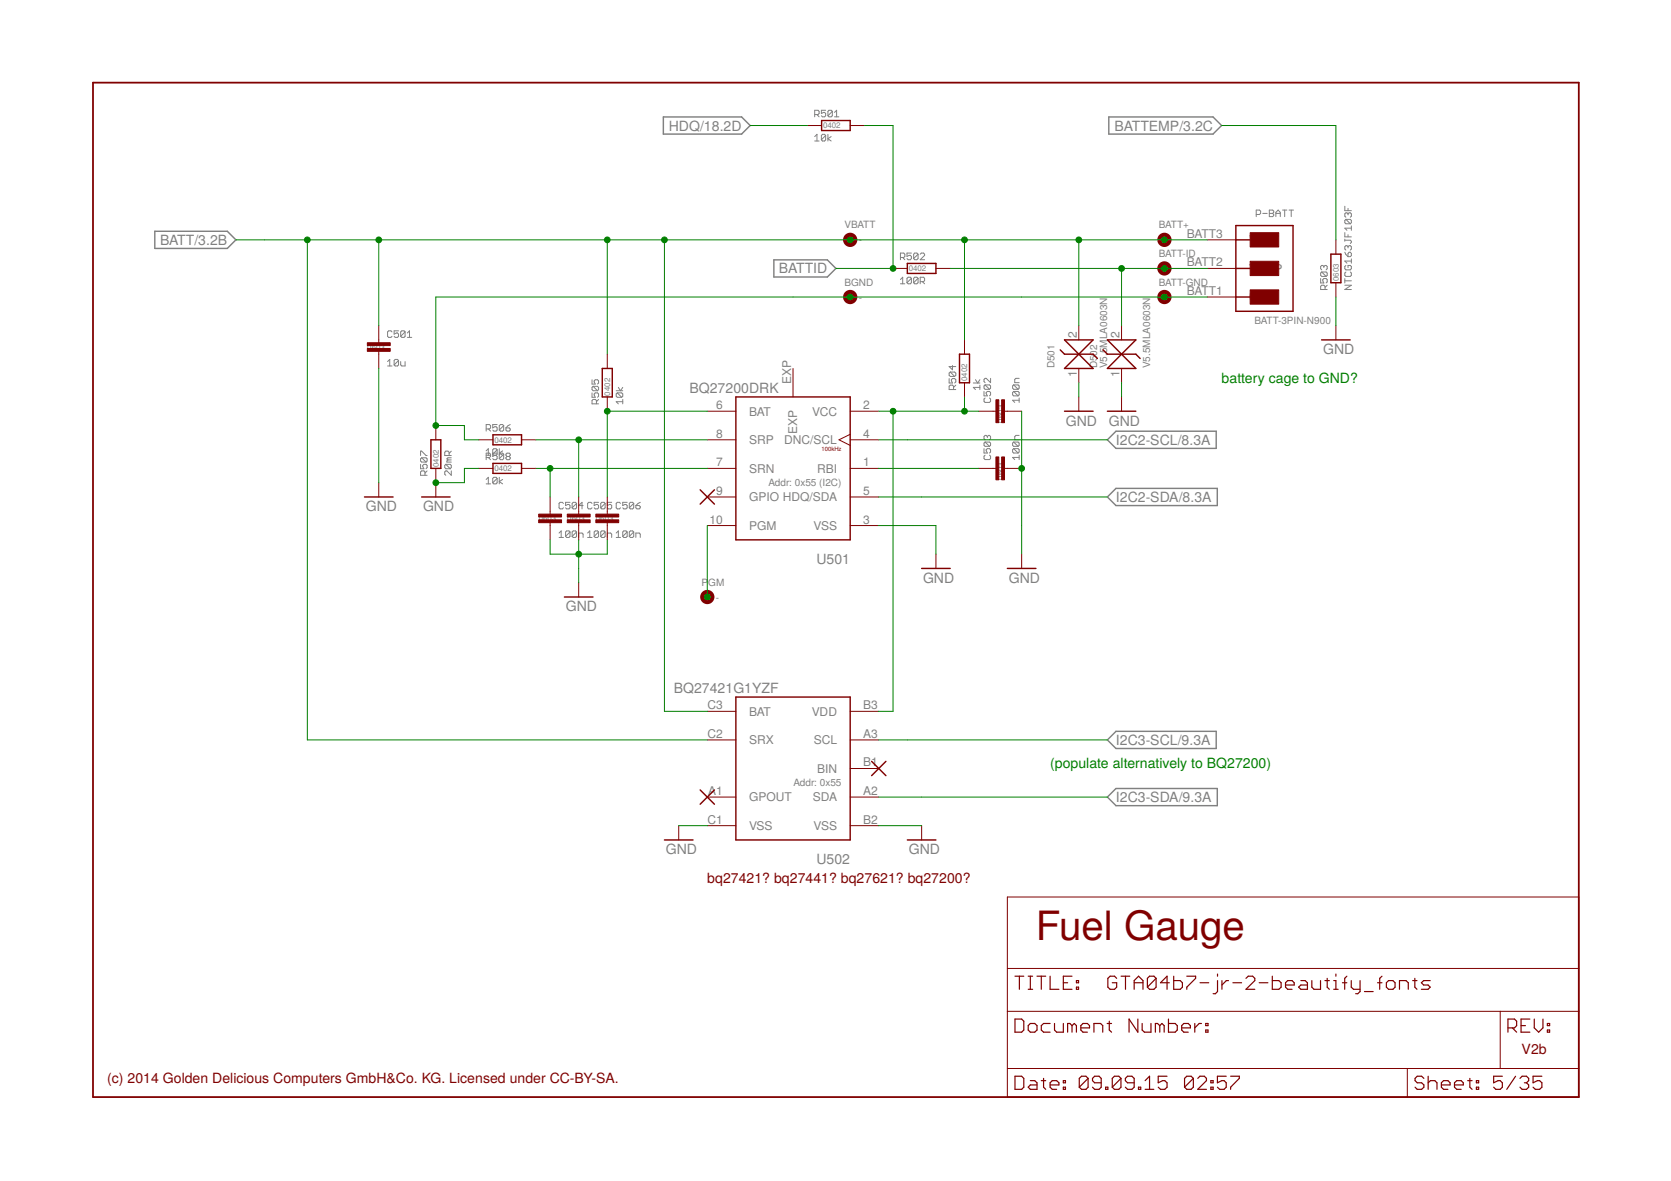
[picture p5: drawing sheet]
<svg xmlns="http://www.w3.org/2000/svg" width="297mm" height="210mm" viewBox="0 0 297 210" stroke-linecap="round" stroke-linejoin="round" font-family="sans-serif">
<g fill="none" stroke="#808080" stroke-width=".18">
<path d="M146.8 19.6h-.8v.6l.4-.2 .4 .2v.4l-.2 .2h-.4l-.2-.2M148 19.8l-.3-.2h-.3l-.2 .2v.8M148 19.8v.8l-.3 .2h-.3l-.2-.2M148 19.8l-.8 .8M148.3 20l.4-.4v1.2M144.8 24.3l.4-.4v1.2M144.8 25.1h.8M144.8 20.4h.6l.2-.2v-.4l-.2-.2h-.6v1.2M145.2 20.4l.4 .4M146.8 24.1v.7l-.2 .3h-.4l-.2-.3M146.8 24.1l-.2-.2h-.4l-.2 .2v.7M146.8 24.1l-.8 .7"/>
<path d="M147.2 23.9v1.2M147.7 24.3l-.5 .4 .5 .4M148.3 20.8h.8M223.3 38.1h.6l.2-.2v-.4l-.2-.2h-.6v1.2M224.5 37.9h.8M225.6 37.3h.6l.2 .2v.2l-.2 .2 .2 .4-.2 .2h-.6zM225.6 37.9h.6M226.8 37.9h.8M226.8 38.5v-.8l.4-.4 .4 .4v.8M228 37.3h.7M228.4 37.3v1.2M229.2 37.3h.7"/>
<path d="M229.5 37.3v1.2M239.1 36.7v.7h1.1M239.2 39l-.1 .2v.4l.1 .2h.8M239.2 39h.8l.2 .2v.4l-.2 .2M239.2 39l.8 .8M239.6 38l-.2-.2-.3 .2v.4l.1 .2M239.6 38l.2-.2h.2l.2 .2v.4l-.2 .2M239.6 37v.4M239.6 38v.2M69.7 59l-.2-.2h-.4l-.2 .2v.8l.2 .2h.4l.2-.2M70.8 58.8h-.7v.6l.4-.2h.2l.1 .2v.4l-.1 .2h-.4l-.2-.2M72 59l-.2-.2h-.4l-.2 .2v.8"/>
<path d="M72 59v.8l-.2 .2h-.4l-.2-.2M72 59l-.8 .8M72.4 60h.8M72.4 59.2l.4-.4v1.2M160.1 49.7l.4-.4v1.1M160.1 50.4h.7M160.1 45.8h.6l.1-.2v-.4l-.1-.2h-.6v1.2M160.5 45.8l.3 .4M162 49.5l-.2-.2h-.4l-.2 .2v.7M162 49.5v.7l-.2 .2h-.4l-.2-.2M162 45h-.8v.6l.4-.2 .4 .2v.4l-.2 .2h-.4l-.2-.2M162 49.5l-.8 .7"/>
<path d="M163.2 49.5v.7l-.2 .2h-.4l-.2-.2M163.2 49.5l-.2-.2h-.4l-.2 .2v.7M163.2 45.2l-.2-.2h-.4l-.2 .2v.8M163.2 45.2v.8l-.2 .2h-.4l-.2-.2M163.2 49.5l-.8 .7M163.2 45.2l-.8 .8M163.6 45.2l.2-.2h.4l.2 .2v.2l-.8 .8h.8M163.6 50.1h.6l.2-.2v-.4l-.2-.2h-.6v1.1M164 50.1l.4 .3M234.8 49.5v.8h.5l-.2-.4v-.2l.2-.2h.4l.2 .2v.4l-.2 .2M234.9 48.3l-.1 .2v.4l.1 .2h.8M234.9 48.3h.8l.2 .2v.4l-.2 .2"/>
<path d="M234.9 48.3l.8 .8M235.3 47.4l-.2-.2-.3 .2v.4l.1 .2M235.3 47.4l.2-.2 .4 .2v.4l-.2 .2M235.3 47.4v.2M235.5 51.5v-.6l-.2-.2h-.4l-.1 .2v.6h1.1M235.9 50.7l-.4 .4M239.1 50.7h1.1l-1.1 .8h1.1M239.1 49.9h1.1M239.1 41.3v.8h1.1M239.1 42.5v.4M239.1 49.5v.8M239.1 42.7h.9l.2 .2-.2 .4"/>
<path d="M239.1 44.8l.5 .8M239.2 47.2l-.1 .2v.4l.1 .2h.8l.2-.2v-.4l-.2-.2h-.4v.4M239.2 48.3l-.1 .2v.4l.1 .2h.8l.2-.2v-.4l-.2-.2M239.6 43.9l-.2-.2-.3 .2v.4l.1 .1M239.6 43.9l.2-.2h.2l.2 .2v.4l-.2 .1M239.6 41.7v.4M239.6 43.9v.2M239.8 44.8h.2l.2 .2v.4l-.2 .2h-.4v-.6zM240.2 40.2v.7M240.2 46v.8M240.2 46.4h-1.1l.3 .4M240.2 40.6h-1.1l.3 .3"/>
<path d="M68.9 64.3l.4-.4v1.1M68.9 65h.8M70.8 64.1v.8l-.1 .1h-.4l-.2-.1M70.8 64.1l-.1-.2h-.4l-.2 .2v.8M70.8 64.1l-.7 .8M71.2 64.3v.6l.2 .1h.6v-.7M86.4 76.2h.6l.2-.1v-.5l-.2-.1h-.6v1.1M86.8 76.2l.4 .4M88.4 79.9l-.8 .8 .2 .2h.4M88.4 75.5h-.8v.6l.4-.3h.2l.2 .3v.3l-.2 .2h-.4l-.2-.2M88.4 79.9l-.2-.1h-.4l-.2 .1v1.2l.4-.2M88.4 79.9v.8l-.2 .2"/>
<path d="M88.8 79.8v1.7M89.5 75.6l-.2-.1h-.3l-.2 .1v.8M89.5 75.6v.8l-.2 .2h-.3l-.2-.2M89.5 75.6l-.7 .8M89.9 76.1h.6l.2 .3-.2 .2h-.4l-.2-.2zM90.7 75.5l-.8 .6M105.2 69.8v.8h.6l-.2-.4 .2-.4h.4l.2 .2v.4l-.2 .2M105.2 67.5v.8h.6l-.2-.4 .2-.4h.4l.2 .2v.4l-.2 .2M105.4 68.7l-.2 .2v.3l.2 .2h.8M105.4 68.7h.8l.2 .2v.3l-.2 .2M105.4 68.7l.8 .7M106 71.8v-.6l-.2-.2h-.4l-.2 .2v.6h1.2"/>
<path d="M106.4 71l-.4 .4M109.5 69.4h1.2M109.7 69.8h.8l.2 .2v.4l-.2 .2M109.7 69.8l-.2 .2v.4l.2 .2h.8M109.7 69.8l.8 .8M109.9 68.9l.4 .5 .4-.5M110.7 71.4h-1.2l.4 .4M110.7 71v.8M168.7 67.3v.8h.6l-.2-.4 .2-.4h.4l.2 .2v.4l-.2 .2M168.9 66.1l-.2 .2v.4l.2 .2h.8M168.9 66.1h.8l.2 .2v.4l-.2 .2M168.9 66.1l.8 .8"/>
<path d="M169.3 65v.7l-.6-.5h1.2M169.5 69.2v-.6l-.2-.1h-.4l-.2 .1v.6h1.2M169.9 68.5l-.4 .4M173 68.1h1.2M173.4 67.5l.4 .6 .4-.6M174.2 68.9h-1.2l.4 .3M174.2 68.5v.7M174.9 69.6v.8h.6l-.2-.4v-.2l.2-.2h.4l.2 .2v.4l-.2 .2M174.9 79.7v.8h.6l-.2-.4v-.2l.2-.2h.4l.2 .2v.4l-.2 .2M175.1 68.4l-.2 .2v.4l.2 .2h.8M175.1 68.4h.8l.2 .2v.4l-.2 .2M175.1 78.6l-.2 .2v.3l.2 .2h.8"/>
<path d="M175.1 78.6h.8l.2 .2v.3l-.2 .2M175.1 70.7l-.2 .2v.4l.2 .2h.8l.2-.2v-.4l-.2-.2M175.1 68.4l.8 .8M175.1 78.6l.8 .7M175.5 77.6l-.2-.2h-.2l-.2 .2v.4l.2 .2M175.5 77.6l.2-.2h.2l.2 .2v.4l-.2 .2M175.5 77.6v.2M176.1 67.2v.8l-.8-.8-.4 .2v.4l.2 .2M180.2 68.4h.8l.2 .2v.4l-.2 .2M180.2 69.6h.8l.2 .2v.4l-.2 .2M180.2 78.6h.8l.2 .2v.3l-.2 .2M180.2 79.7h.8l.2 .2v.4l-.2 .2"/>
<path d="M180.2 69.6l-.2 .2v.4l.2 .2h.8M180.2 68.4l-.2 .2v.4l.2 .2h.8M180.2 78.6l-.2 .2v.3l.2 .2h.8M180.2 79.7l-.2 .2v.4l.2 .2h.8M180.2 69.6l.8 .8M180.2 68.4l.8 .8M180.2 79.7l.8 .8M180.2 78.6l.8 .7M181.2 71.1h-1.2l.4 .4M181.2 70.7v.8M181.2 67.2h-.6l-.2 .2v.6h.8M181.2 77.4h-.6l-.2 .2v.6h.8"/>
<path d="M74.8 81v-.8h.2l.7 .8h.2M74.8 82.5v.8h.6l-.3-.4v-.2l.3-.2h.3l.2 .2v.4l-.2 .2M75 81.4l-.2 .2v.3l.2 .2h.7M75 81.4h.7l.2 .2v.3l-.2 .2M75 81.4l.7 .7M75.5 84.5v-.6l-.1-.2h-.4l-.2 .2v.6h1.1M75.9 83.7l-.4 .4M79.2 82.5h.8l.2 .2v.4l-.2 .2M79.2 82.5l-.1 .2v.4l.1 .2h.8M79.2 82.5l.8 .8M79.6 81.7l-.2 .4h.8M79.6 81.7h.6"/>
<path d="M79.8 81v-.6l-.2-.2h-.4l-.1 .2v.6h1.1M80.2 83.7v.8l-.8-.8-.3 .2v.4l.1 .2M80.2 81.4h-.6l-.2 .2 .2 .1M80.2 80.2l-.4 .4M86.4 80.1l.4-.3v1.1M86.4 85.2l.4-.4v1.2M86.4 80.9h.8M86.4 86h.8M86.4 81.3h.6l.2-.2v-.4l-.2-.2h-.6v1.2M86.8 81.3l.4 .4M87.6 80.5h.8M88.2 80.9l.2 .2v.4l-.2 .2h-.4l-.2-.2"/>
<path d="M88.4 85l-.2-.2h-.4l-.2 .2v.8M88.4 85v.8l-.2 .2h-.4l-.2-.2M88.4 85l-.8 .8M88.8 84.8v1.2M88.8 80.7l.2-.2h.3l.2 .2M89.3 80.1l-.5 .4 .5 .4M89.3 85.2l-.5 .4 .5 .4M89.5 80.7v.8l-.2 .2h-.3l-.2-.2M89.5 80.7l-.7 .8M90.1 81.1l-.2 .2 .2 .4h.4l.2-.2-.2-.4M90.1 81.1l-.2-.2 .2-.4h.4l.2 .2-.2 .4M90.1 81.1h.4"/>
<path d="M99.4 94.7l.4-.3v1.1M99.4 95.5h.8M100.2 89.5l-.3-.2h-.3l-.2 .2v.8l.2 .1h.3l.3-.1M101.3 94.6v.7l-.2 .2h-.4l-.2-.2M101.3 89.3h-.8v.6l.4-.2h.2l.2 .2v.4l-.2 .1h-.4l-.2-.1M101.3 94.6l-.2-.2h-.4l-.2 .2v.7M101.3 94.6l-.8 .7M102.5 94.6v.7l-.2 .2h-.4l-.2-.2M102.5 94.6l-.2-.2h-.4l-.2 .2v.7M102.5 89.5l-.2-.2h-.4l-.2 .2v.8M102.5 89.5v.8l-.2 .1h-.4l-.2-.1M102.5 94.6l-.8 .7"/>
<path d="M102.5 89.5l-.8 .8M102.9 95.5v-.8h.6l.2 .2v.6M103.7 89.9h-.8l.6-.6v1.1M104.5 95.5h.7M104.5 94.7l.3-.3v1.1M105.2 89.5l-.2-.2h-.4l-.1 .2v.8l.1 .1h.4l.2-.1M106.4 94.6v.7l-.2 .2h-.4l-.2-.2M106.4 94.6l-.2-.2h-.4l-.2 .2v.7M106.4 89.3h-.8v.6l.4-.2h.2l.2 .2v.4l-.2 .1h-.4l-.2-.1M106.4 94.6l-.8 .7M107.6 94.6v.7l-.2 .2h-.4l-.2-.2M107.6 94.6l-.2-.2h-.4l-.2 .2v.7"/>
<path d="M107.6 89.5l-.2-.2h-.4l-.2 .2v.8M107.6 89.5v.8l-.2 .1h-.4l-.2-.1M107.6 89.5l-.8 .8M107.6 94.6l-.8 .7M107.9 95.5v-.8h.6l.2 .2v.6M108.7 89.3h-.8v.6l.5-.2 .3 .2v.4l-.2 .1h-.3l-.3-.1M109.5 95.5h.8M109.5 94.7l.4-.3v1.1M110.3 89.5l-.2-.2h-.4l-.2 .2v.8l.2 .1h.4l.2-.1M111.5 89.3h-.8v.6l.4-.2 .4 .2v.4l-.2 .1h-.4l-.2-.1M111.5 94.6l-.2-.2h-.4l-.2 .2v.7M111.5 94.6v.7l-.2 .2h-.4l-.2-.2"/>
<path d="M111.5 94.6l-.8 .7M112.6 94.6v.7l-.1 .2h-.4l-.2-.2M112.6 94.6l-.1-.2h-.4l-.2 .2v.7M112.6 89.5l-.1-.2h-.4l-.2 .2v.8M112.6 89.5v.8l-.1 .1h-.4l-.2-.1M112.6 89.5l-.7 .8M112.6 94.6l-.7 .7M113 95.5v-.8h.6l.2 .2v.6M113 89.9h.6l.2 .1v.3l-.2 .1h-.4l-.2-.1zM113.8 89.3l-.8 .6M175.1 80.9l-.2 .2v.4l.2 .2h.8l.2-.2v-.4l-.2-.2M181.2 80.9v.8"/>
<path d="M181.2 81.3h-1.2l.4 .4"/>
</g>
<path d="M117.9 20.8h13.9l1.5 1.5-1.5 1.5h-13.9zM197.1 20.8h18.5l1.5 1.5-1.5 1.5h-18.5zM27.5 41.1h12.9l1.5 1.5-1.5 1.6h-12.9zM137.6 46.2h9.5l1.5 1.5-1.5 1.5h-9.5zM196.8 78.2l1.6-1.6h17.8v3.1h-17.8zM196.8 88.3l1.6-1.5h18v3.1h-18zM196.8 131.5l1.6-1.5h17.8v3h-17.8zM196.8 141.7l1.6-1.6h18v3.1h-18z" fill="none" stroke="#808080" stroke-width=".25"/>
<path d="M16.5 14.7h264.1v180.3h-264.1z" fill="none" stroke="#800000" stroke-width=".32"/>
<g fill="none" stroke="#800000" stroke-width=".18">
<path d="M143.5 22.3h2.5M151.1 22.3h2.6M67.3 57.9v3M158.7 47.7h2.6M166.4 47.7h2.5M191.8 57.9v2.5M199.4 57.9v2.5M214.6 42.6h5.1M214.6 47.7h5.1M214.6 52.8h5.1M237.5 42.6v2.6M237.5 50.2v2.6"/>
<path d="M237.5 57.9v2.5M67.3 62.4v3.1M77.5 75.6v2.6M85.1 78.2h2.5M92.7 78.2h2.5M107.9 62.9v2.6M107.9 70.5v2.6M125.7 73.1h5.1M125.7 78.2h5.1M141 65.5v5M151.1 73.1h5.1M151.1 78.2h5.1"/>
<path d="M151.1 77.2l-2 1 2 1M171.4 60.4v2.5M171.4 68v2.5M174 73.1h3M178.6 73.1h3M191.8 65.5v2.5M191.8 70.5v2.6M199.4 65.5v2.5M199.4 70.5v2.6M67.3 85.8v2.5M77.5 83.2v5.1M85.1 83.2h2.5"/>
<path d="M92.7 83.2h2.5M97.8 88.3v3.1M97.8 92.9v3M102.9 88.3v3.1M102.9 92.9v3M107.9 88.3v3.1M107.9 92.9v3M125.7 83.2h5.1M125.7 88.3h5.1M125.7 93.4h5.1M151.1 83.2h5.1M151.1 88.3h5.1"/>
<path d="M151.1 93.4h5.1M166.4 98.5v2.5M174 83.2h3M178.6 83.2h3M181.6 98.5v2.5M102.9 103.6v2.5M125.7 126.4h5.1M125.7 131.5h5.1M151.1 126.4h5.1M151.1 131.5h5.1M151.1 136.6h5.1M120.6 146.7v2.6"/>
<path d="M125.7 141.7h5.1M125.7 146.7h5.1M151.1 141.7h5.1M151.1 146.7h5.1M163.8 146.7v2.6M179.1 159.4h101.5v35.6h-101.5zM179.1 179.7h101.5M179.1 172.1h101.5M266.7 179.7v10.2M179.1 189.9h101.5M250.2 189.9v5.1"/>
</g>
<g fill="none" stroke="#800000" stroke-width=".21">
<path d="M180.4 173.5h1.6M181.2 173.5v2.3M182.8 173.5h.8M182.8 175.8h.8M183.2 173.5v2.3M184.3 173.5h1.6M185.1 173.5v2.3M186.7 173.5v2.3h1.5M189 174.7h.8M190.6 173.5h-1.6v2.3h1.6M191.3 175.5h.4v.3h-.4zM191.3 174.3h.4v.4h-.4z"/>
<path d="M198.5 173.9l-.4-.4h-.8l-.4 .4v1.6l.4 .3h.8l.4-.3v-.8h-.8M199.3 173.5h1.5M200.1 173.5v2.3M201.6 175.8v-1.5l.8-.8 .8 .8v1.5M201.6 174.7h1.6M205.5 173.9l-.4-.4h-.8l-.3 .4v1.6M205.5 173.9v1.6l-.4 .3h-.8l-.3-.3M205.5 173.9l-1.5 1.6M207.9 174.7h-1.6l1.2-1.2v2.3M208.6 173.5v2.3h1.2l.4-.3v-.8l-.4-.4h-1.2M211 173.5h1.5v.4l-1.5 1.6v.3M213.3 174.7h1.6"/>
<path d="M216.4 173.1v.4M216.4 174.3v1.9l-.4 .4h-.4M217.2 174.3v1.5M218.4 174.3h-.4l-.8 .8M219.2 174.7h1.5M221.5 173.9l.4-.4h.8l.4 .4v.4l-1.6 1.5h1.6M223.8 174.7h1.6M226.2 173.5v2.3h1.1l.4-.3v-.8l-.4-.4h-1.1M228.5 175.1h1.6v-.4l-.4-.4h-.8l-.4 .4v.8l.4 .3h.8M231.2 174.3h.8l.4 .4v1.1h-1.2l-.4-.3 .4-.4h1.2M233.2 174.3v1.2l.4 .3h1.1v-1.5M235.5 174.3h.8"/>
<path d="M235.9 173.9v1.6l.4 .3M237.1 175.8h.8M237.1 174.3h.4v1.5M237.5 173.1v.4M238.6 174.7h.8M239.4 173.5l-.4 .4v1.9M240.2 174.3v1.2l.4 .3h1.2M241.8 174.3v1.9l-.4 .4h-.4M242.5 176.2h1.6M244.9 174.7h.8M245.7 173.5l-.4 .4v1.9M246.4 174.7l.4-.4h.8l.4 .4v.8l-.4 .3h-.8l-.4-.3z"/>
<path d="M248.8 175.8v-1.5h1.1l.4 .4v1.1M251.1 174.3h.8M251.5 173.9v1.6l.4 .3M254.2 174.3h-1.1l-.4 .4 .4 .4h.8l.3 .4-.3 .3h-1.2M180.4 181.1h1.2l.4 .4v1.6l-.4 .4h-1.2zM180.4 191.3h1.2l.4 .4v1.5l-.4 .4h-1.2zM182.8 182.3l.4-.4h.7l.4 .4v.8l-.4 .4h-.7l-.4-.4zM183.2 192.1h.7l.4 .3v1.2h-1.1l-.4-.4 .4-.4h1.1M185.1 192.1h.8M185.5 191.7v1.5l.4 .4M186.7 192.8h1.5v-.4l-.4-.3h-.8l-.3 .3v.8l.3 .4h.8M186.7 181.9h-1.2l-.4 .4v.8l.4 .4h1.2"/>
<path d="M187.5 181.9v1.2l.3 .4h1.2v-1.6M189 193.2h.4v.4h-.4zM189 192.1h.4v.3h-.4zM190.6 182.3l-.4-.4h-.4v1.6M190.6 182.3l.4-.4 .3 .4v1.2M190.6 182.3v1.2M192.1 182.7h1.6v-.4l-.4-.4h-.8l-.4 .4v.8l.4 .4h.8M193.4 191.7v1.5l-.4 .4h-.7l-.4-.4M193.4 191.7l-.4-.4h-.7l-.4 .4v1.5M193.4 191.7l-1.5 1.5M194.5 183.5v-1.6h1.1l.4 .4v1.2M195.7 192.4h-1.1l-.4-.3v-.4l.4-.4h.8l.3 .4v1.5l-.3 .4h-.8l-.4-.4"/>
<path d="M196.5 193.2h.4v.4h-.4zM196.8 181.9h.8M197.2 181.5v1.6l.4 .4M199.3 191.7v1.5l-.4 .4h-.8l-.4-.4M199.3 191.7l-.4-.4h-.8l-.4 .4v1.5M199.3 191.7l-1.6 1.5M201.6 192.4h-1.2l-.4-.3v-.4l.4-.4h.8l.4 .4v1.5l-.4 .4h-.8l-.4-.4M202.3 181.1v2.4l-1.6-2.4v2.4M202.4 193.2h.4v.4h-.4zM203 181.9v1.2l.4 .4h1.2v-1.6M203.6 193.6h1.5M203.6 192.1l.7-.8v2.3"/>
<path d="M206.2 182.3l-.4-.4h-.4v1.6M206.2 182.3v1.2M206.2 182.3l.3-.4 .4 .4v1.2M207.5 191.3h-1.6v1.1l.8-.3h.4l.4 .3v.8l-.4 .4h-.8l-.4-.4M207.7 181.1v2.4h1.2l.4-.4v-.8l-.4-.4h-1.2M210.1 182.7h1.5v-.4l-.4-.4h-.8l-.3 .4v.8l.3 .4h.8M212.1 191.7v1.5l-.4 .4h-.7l-.4-.4M212.1 191.7l-.4-.4h-.7l-.4 .4v1.5M212.1 191.7l-1.5 1.5M212.4 181.9v1.6M212.9 191.7l.4-.4h.8l.4 .4v.4l-1.6 1.5h1.6M213.6 181.9h-.4l-.8 .8"/>
<path d="M214.3 183.1h.4v.4h-.4zM214.3 181.9h.4v.4h-.4zM215.2 193.2h.4v.4h-.4zM215.2 192.1h.4v.3h-.4zM218 191.3h-1.6v1.1l.8-.3h.4l.4 .3v.8l-.4 .4h-.8l-.4-.4M218.8 191.3h1.5v.4l-1.5 1.5v.4M253.1 191.7l-.4-.4h-.8l-.4 .4v.4l.4 .3h.8l.4 .4v.4l-.4 .4h-.8l-.4-.4M253.9 192.4l.4-.3h.8l.3 .3v1.2M253.9 191.3v2.3M256.2 192.8h1.6v-.4l-.4-.3h-.8l-.4 .3v.8l.4 .4h.8M258.6 192.8h1.5v-.4l-.4-.3h-.7l-.4 .3v.8l.4 .4h.7M260.9 192.1h.8"/>
<path d="M261.3 191.7v1.5l.4 .4M262.4 193.2h.4v.4h-.4zM262.4 192.1h.4v.3h-.4zM267.1 191.3h-1.6v1.1l.8-.3h.4l.4 .3v.8l-.4 .4h-.8l-.4-.4M268.1 182.7h1.1l.4-.4v-.8l-.4-.4h-1.1v2.4M268.8 182.7l.8 .8M269.4 191.3l-1.6 2.3M270.2 191.7l.4-.4h.8l.3 .4v.4l-.3 .3M270.4 182.3h.8M271 192.4h.4M271.4 192.4l.3 .4v.4l-.3 .4h-.8l-.4-.4M271.9 181.1h-1.5v2.4h1.5"/>
<path d="M272.7 181.1v1.6l.8 .8 .8-.8v-1.6M274.1 191.3h-1.6v1.1l.8-.3h.4l.4 .3v.8l-.4 .4h-.8l-.4-.4M275.1 183.1h.4v.4h-.4zM275.1 181.9h.4v.4h-.4z"/>
</g>
<g fill="none" stroke="#800000" stroke-width=".25">
<path d="M146 21.4h5.1v1.8h-5.1zM161.3 46.8h5.1v1.8h-5.1zM219.7 40.1h10.1v15.2h-10.1zM219.7 42.6h2.5M219.7 47.7h2.5M219.7 52.8h2.5M236.6 45.2h1.8v5h-1.8zM76.6 78.2h1.8v5h-1.8zM87.6 77.3h5.1v1.8h-5.1zM107.1 65.5h1.7v5h-1.7zM130.8 70.5h20.3v25.4h-20.3zM170.6 62.9h1.7v5.1h-1.7z"/>
<path d="M188.5 62.2l.7 .7h5.1l.8 .8M189.2 60.4h5.1l-5.1 5.1h5.1zM189.2 73.1h5.1M196.1 62.2l.7 .7h5.1l.8 .8M196.8 60.4h5.1l-2.5 2.5zM196.8 73.1h5.1M199.4 62.9l2.5 2.6h-5.1zM234.9 60.4h5.1M64.8 88.3h5.1M75 88.3h5M87.6 82.4h5.1v1.7h-5.1zM124.5 87.1l2.5 2.5"/>
<path d="M127 87.1l-2.5 2.5M100.3 106.1h5.1M163.8 101h5.1M179.1 101h5M130.8 123.9h20.3v25.4h-20.3zM154.9 135.3l2.6 2.6M157.5 135.3l-2.6 2.6M118.1 149.3h5.1M124.5 140.4l2.5 2.5M127 140.4l-2.5 2.5M161.3 149.3h5.1"/>
</g>
<g fill="#800000" stroke="#800000" stroke-width=".18">
<path d="M222.2 41.4h5.1v2.5h-5.1z"/>
<path d="M222.2 46.4h5.1v2.6h-5.1z"/>
<path d="M222.2 51.5h5.1v2.6h-5.1z"/>
<path d="M65.3 61.9h4.1v.5h-4.1z"/>
<path d="M65.3 60.9h4.1v.5h-4.1z"/>
<path d="M95.8 92.4h4v.5h-4z"/>
<path d="M95.8 91.4h4v.5h-4z"/>
<path d="M100.8 92.4h4.1v.5h-4.1z"/>
<path d="M100.8 91.4h4.1v.5h-4.1z"/>
<path d="M105.9 92.4h4.1v.5h-4.1z"/>
<path d="M105.9 91.4h4.1v.5h-4.1z"/>
<path d="M178.1 71.1h.5v4h-.5z"/>
<path d="M177 71.1h.5v4h-.5z"/>
<path d="M178.1 81.2h.5v4.1h-.5z"/>
<path d="M177 81.2h.5v4.1h-.5z"/>
</g>
<g fill="none" stroke="#800000" stroke-width="1.3">
<circle cx="151.1" cy="52.8" r=".64"/>
<circle cx="151.1" cy="42.6" r=".64"/>
<circle cx="207" cy="52.8" r=".64"/>
<circle cx="207" cy="47.7" r=".64"/>
<circle cx="207" cy="42.6" r=".64"/>
<circle cx="125.7" cy="106.1" r=".64"/>
</g>
<g fill="none" stroke="#008000" stroke-width=".18">
<path d="M133.3 22.3h10.2M153.7 22.3h5v25.4h-10.1M217.1 22.3h20.4v20.3M41.9 42.6h172.7M54.6 42.6v88.9h71.1M67.3 42.6v15.3M107.9 42.6v20.3M118.1 42.6v83.8h7.6M168.9 47.7h45.7M171.4 42.6v17.8M191.8 42.6v15.3M199.4 47.7v10.2"/>
<path d="M214.6 52.8h-137.1v22.8h5v2.6h2.6M237.5 52.8v5.1M67.3 65.5v20.3M95.2 78.2h30.5M102.9 78.2v10.1M125.7 73.1h-17.8v15.2M156.2 73.1h17.8M156.2 78.2h40.6M158.7 73.1v53.3h-2.5M171.4 70.5v2.6M181.6 73.1v25.4M191.8 68v2.5"/>
<path d="M199.4 68v2.5M85.1 83.2h-2.6v2.6h-5M95.2 83.2h30.5M97.8 95.9v2.6h10.1v-2.6M97.8 83.2v5.1M102.9 95.9v7.7M125.7 93.4v12.7M156.2 83.2h17.8M156.2 93.4h10.2v5.1M156.2 88.3h40.6M156.2 131.5h40.6M120.6 146.7h5.1"/>
<path d="M156.2 146.7h7.6M156.2 141.7h40.6"/>
</g>
<g fill="#008000" stroke="#008000" stroke-width=".18">
<circle cx="77.5" cy="85.8" r=".51"/>
<circle cx="102.9" cy="98.5" r=".51"/>
<circle cx="181.6" cy="83.2" r=".51"/>
<circle cx="158.7" cy="47.7" r=".51"/>
<circle cx="151.1" cy="42.6" r=".51"/>
<circle cx="67.3" cy="42.6" r=".51"/>
<circle cx="107.9" cy="42.6" r=".51"/>
<circle cx="171.4" cy="42.6" r=".51"/>
<circle cx="118.1" cy="42.6" r=".51"/>
<circle cx="54.6" cy="42.6" r=".51"/>
<circle cx="207" cy="42.6" r=".51"/>
<circle cx="191.8" cy="42.6" r=".51"/>
<circle cx="107.9" cy="73.1" r=".51"/>
<circle cx="102.9" cy="78.2" r=".51"/>
<circle cx="97.8" cy="83.2" r=".51"/>
<circle cx="125.7" cy="106.1" r=".51"/>
<circle cx="171.4" cy="73.1" r=".51"/>
<circle cx="158.7" cy="73.1" r=".51"/>
<circle cx="207" cy="47.7" r=".51"/>
<circle cx="199.4" cy="47.7" r=".51"/>
<circle cx="77.5" cy="75.6" r=".51"/>
<circle cx="207" cy="52.8" r=".51"/>
<circle cx="151.1" cy="52.8" r=".51"/>
</g>
<text font-size="7.2" fill="#800000" x="184.1" y="167.1">Fuel Gauge</text>
<g font-size="2.5" fill="#808080">
<text x="118.9" y="23.2">HDQ/18.2D</text>
<text x="198.1" y="23.2">BATTEMP/3.2C</text>
<text x="28.4" y="43.5">BATT/3.2B</text>
<text x="138.5" y="48.6">BATTID</text>
<text x="235.2" y="62.9">GND</text>
<text x="122.6" y="69.8">BQ27200DRK</text>
<text x="189.5" y="75.6">GND</text>
<text x="197.1" y="75.6">GND</text>
<text x="198.4" y="79.1">I2C2-SCL/8.3A</text>
<text x="198.4" y="89.2">I2C2-SDA/8.3A</text>
<text x="65" y="90.9">GND</text>
<text x="75.2" y="90.9">GND</text>
<text x="145.1" y="100.3">U501</text>
<text x="164.1" y="103.6">GND</text>
<text x="179.3" y="103.6">GND</text>
<text x="100.6" y="108.6">GND</text>
<text x="119.8" y="123.1">BQ27421G1YZF</text>
<text x="198.4" y="132.4">I2C3-SCL/9.3A</text>
<text x="198.4" y="142.5">I2C3-SDA/9.3A</text>
<text x="118.4" y="151.8">GND</text>
<text x="145.1" y="153.6">U502</text>
<text x="161.5" y="151.8">GND</text>
</g>
<g font-size="2.5" fill="#008000">
<text x="217.2" y="68">battery cage to GND?</text>
<text x="186.7" y="136.6">(populate alternatively to BQ27200)</text>
</g>
<g font-size="2.5" fill="#800000">
<text x="125.7" y="156.9">bq27421? bq27441? bq27621? bq27200?</text>
<text x="270.5" y="187.4">V2b</text>
<text x="19.1" y="192.4">(c) 2014 Golden Delicious Computers GmbH&amp;Co. KG. Licensed under CC-BY-SA.</text>
</g>
<g font-size="2.1" fill="#808080">
<text x="211" y="42.3">BATT3</text>
<text x="211" y="47.3">BATT2</text>
<text x="222" y="43.4">VBAT</text>
<text x="211" y="52.4">BATT1</text>
<text x="222" y="48.5">TEMP</text>
<text x="222" y="53.5">GND</text>
<text x="191.4" y="60" transform="rotate(-90 191.4 60)">2</text>
<text x="199" y="60" transform="rotate(-90 199 60)">2</text>
<text x="140.6" y="68.2" transform="rotate(-90 140.6 68.2)">EXP</text>
<text x="191.4" y="67" transform="rotate(-90 191.4 67)">1</text>
<text x="199" y="67" transform="rotate(-90 199 67)">1</text>
<text x="127.3" y="72.7">6</text>
<text x="127.3" y="77.8">8</text>
<text x="133.1" y="73.9">BAT</text>
<text x="141.7" y="77.1" transform="rotate(-90 141.7 77.1)">EXP</text>
<text x="144.4" y="73.9">VCC</text>
<text x="153.5" y="77.8">4</text>
<text x="153.5" y="72.7">2</text>
<text x="127.3" y="82.9">7</text>
<text x="133.1" y="78.9">SRP</text>
<text x="139.4" y="78.9">DNC/SCL</text>
<text x="153.5" y="82.9">1</text>
<text x="127.3" y="88">9</text>
<text x="133.1" y="84">SRN</text>
<text x="133.1" y="89.1">GPIO HDQ/SDA</text>
<text x="145.2" y="84">RBI</text>
<text x="153.5" y="88">5</text>
<text x="126.1" y="93.1">10</text>
<text x="133.1" y="94.2">PGM</text>
<text x="144.6" y="94.2">VSS</text>
<text x="153.5" y="93.1">3</text>
<text x="125.7" y="126.1">C3</text>
<text x="125.7" y="131.1">C2</text>
<text x="133.1" y="127.2">BAT</text>
<text x="144.3" y="127.2">VDD</text>
<text x="153.5" y="131.1">A3</text>
<text x="153.5" y="126.1">B3</text>
<text x="133.1" y="132.3">SRX</text>
<text x="144.6" y="132.3">SCL</text>
<text x="145.2" y="137.3">BIN</text>
<text x="153.5" y="136.2">B1</text>
<text x="125.9" y="141.3">A1</text>
<text x="133.1" y="142.4">GPOUT</text>
<text x="144.5" y="142.4">SDA</text>
<text x="153.5" y="141.3">A2</text>
<text x="125.7" y="146.4">C1</text>
<text x="133.1" y="147.5">VSS</text>
<text x="144.6" y="147.5">VSS</text>
<text x="153.5" y="146.4">B2</text>
</g>
<g font-size="1.8" fill="#808080">
<text x="150.1" y="40.6">VBATT</text>
<text x="206" y="40.6">BATT+</text>
<text x="152.7" y="43.3">-</text>
<text x="206" y="45.7">BATT-ID</text>
<text x="150.1" y="50.8">BGND</text>
<text x="152.7" y="53.4">-</text>
<text x="206" y="50.8">BATT-GND</text>
<text x="223" y="57.6">BATT-3PIN-N900</text>
<text x="187.4" y="65.5" transform="rotate(-90 187.4 65.5)">D501</text>
<text x="195.1" y="65.5" transform="rotate(-90 195.1 65.5)">D502</text>
<text x="196.8" y="65.5" transform="rotate(-90 196.8 65.5)">V5.5MLA0603N</text>
<text x="204.5" y="65.5" transform="rotate(-90 204.5 65.5)">V5.5MLA0603N</text>
<text x="136.6" y="86.3">Addr: 0x55 (I2C)</text>
<text x="124.7" y="104.1">P</text>
<text x="125.9" y="104.1">GM</text>
<text x="127.3" y="106.7">-</text>
<text x="141" y="139.6">Addr: 0x55</text>
</g>
<g font-size="1.4" fill="#808080">
<text x="146.3" y="22.8">0402</text>
<text x="161.5" y="48.2">0402</text>
<text x="238" y="50" transform="rotate(-90 238 50)">0603</text>
<text x="65.3" y="62.2">0603</text>
<text x="108.5" y="70.3" transform="rotate(-90 108.5 70.3)">0402</text>
<text x="172" y="67.8" transform="rotate(-90 172 67.8)">0402</text>
<text x="178.3" y="75.1" transform="rotate(-90 178.3 75.1)">0603</text>
<text x="78" y="83" transform="rotate(-90 78 83)">0402</text>
<text x="87.9" y="78.7">0402</text>
<text x="87.9" y="83.8">0402</text>
<text x="178.3" y="85.3" transform="rotate(-90 178.3 85.3)">0603</text>
<text x="95.8" y="92.7">0603</text>
<text x="100.8" y="92.7">0603</text>
<text x="105.9" y="92.7">0603</text>
</g>
<text font-size="1.1" fill="#800000" x="146" y="80.2">100kHz</text>
</svg>
